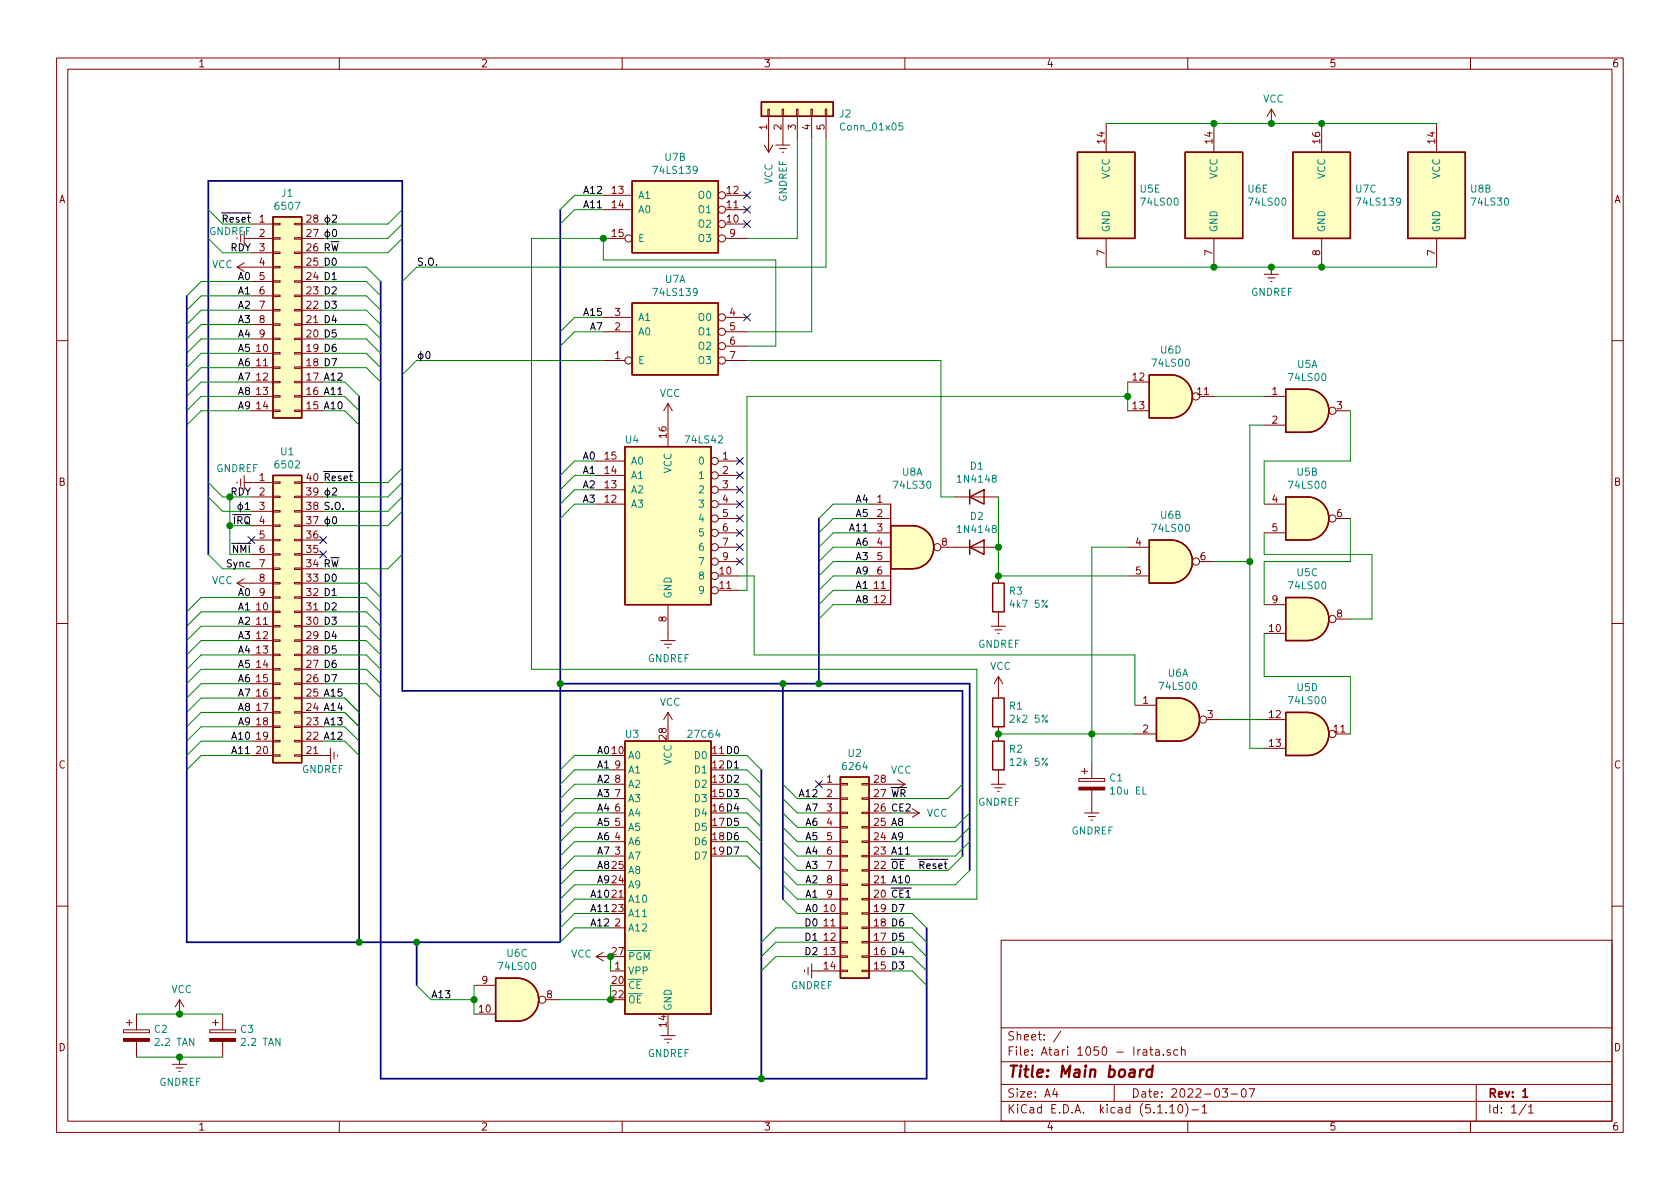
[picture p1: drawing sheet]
<svg xmlns="http://www.w3.org/2000/svg" width="297mm" height="210mm" viewBox="0 0 297 210" stroke-linecap="round" stroke-linejoin="round" font-family="sans-serif">
<g fill="none" stroke="#840000" stroke-width=".18">
<path d="M10 10.3h277v189.9h-277zM12 12.2h273v186.1h-273zM60 10.3v1.9M110 10.3v1.9M135.8 19.3h.2v1.3h-.2zM138.3 19.3h.3v1.3h-.3zM140.8 19.3h.3v1.3h-.3zM143.4 19.3h.2v1.3h-.2zM145.9 19.3h.3v1.3h-.3zM160 10.3v1.9M210 10.3v1.9M224.8 19.3l-.8 1.3"/>
<path d="M224.8 19.3v2.5M224.8 19.3l.8 1.3M260 10.3v1.9M44.4 39.6h3.9M48.3 39.5h1.2v.2h-1.2zM52.1 39.5h1.2v.2h-1.2zM53.3 39.6h3.8M106.7 37.1h5.1M106.7 34.5h5.1M128.3 39.6h3.8M128.3 37.1h3.8M128.3 34.5h3.8"/>
<path d="M135.1 25.6l.8 1.3M135.9 20.6v6.3M136.7 25.6l-.8 1.3M137.2 25.6h2.5M137.8 26.3h1.3M138.3 26.9h.3M138.4 20.6v5M141 20.6v3.8M143.5 20.6v3.8M146 20.6v3.8M195.6 21.8v5.1M214.6 21.8v5.1"/>
<path d="M233.7 21.8v5.1M254 21.8v5.1M41.9 42v.3M41.9 47.2h6.4M41.9 47.2l1.3 .8M42.5 41.5v1.3M43.2 40.9v2.5M43.2 46.5l-1.3 .7M44.4 49.8h3.9M44.4 42.2h3.9M44.4 59.9h3.9M44.4 57.4h3.9"/>
<path d="M44.4 54.9h3.9M44.4 52.3h3.9M44.4 44.7h3.9M48.3 59.8h1.2v.3h-1.2zM48.3 57.3h1.2v.2h-1.2zM48.3 52.2h1.2v.2h-1.2zM48.3 49.7h1.2v.2h-1.2zM48.3 47.1h1.2v.3h-1.2zM48.3 44.6h1.2v.2h-1.2zM48.3 54.7h1.2v.3h-1.2zM48.3 42h1.2v.3h-1.2zM52.1 59.8h1.2v.3h-1.2z"/>
<path d="M52.1 57.3h1.2v.2h-1.2zM52.1 52.2h1.2v.2h-1.2zM52.1 49.7h1.2v.2h-1.2zM52.1 47.1h1.2v.3h-1.2zM52.1 44.6h1.2v.2h-1.2zM52.1 54.7h1.2v.3h-1.2zM52.1 42h1.2v.3h-1.2zM53.3 49.8h3.8M53.3 42.2h3.8M53.3 59.9h3.8M53.3 57.4h3.8M53.3 54.9h3.8"/>
<path d="M53.3 52.3h3.8M53.3 47.2h3.8M53.3 44.7h3.8M106.7 58.7h5.1M106.7 56.1h5.1M106.7 42.2h3.8M128.3 58.7h3.8M128.3 56.1h3.8M128.3 42.2h3.8M195.6 42.2v5M214.6 42.2v5M223.5 48.5h2.6"/>
<path d="M224.2 49.1h1.2M224.7 49.8h.2M224.8 47.2v1.3M233.7 42.2v5M254 42.2v5M10 60.2h2M44.4 70.1h3.9M44.4 67.6h3.9M44.4 72.6h3.9M44.4 62.5h3.9M44.4 65h3.9M48.3 62.4h1.2v.2h-1.2z"/>
<path d="M48.3 64.9h1.2v.2h-1.2zM48.3 67.4h1.2v.3h-1.2zM48.3 70h1.2v.2h-1.2zM48.3 72.5h1.2v.3h-1.2zM52.1 62.4h1.2v.2h-1.2zM52.1 64.9h1.2v.2h-1.2zM52.1 67.4h1.2v.3h-1.2zM52.1 70h1.2v.2h-1.2zM52.1 72.5h1.2v.3h-1.2zM53.3 70.1h3.8M53.3 67.6h3.8M53.3 72.6h3.8"/>
<path d="M53.3 62.5h3.8M53.3 65h3.8M106.7 63.7h3.8M118.1 71.4v7.6M118.1 71.4l-.8 1.2M118.1 71.4l.8 1.2M128.3 63.7h3.8M128.3 61.2h3.8M199.4 67.6h3.8M199.4 72.6h3.8M212.1 70.1h2.5M223.5 70.1h3.8"/>
<path d="M223.5 75.2h3.8M236.2 72.6h2.6M285 60.2h2M41.9 85.2v.3M42.5 84.7v1.3M43.2 84.1v2.5M43.2 85.3h5.1M44.4 87.9h3.9M44.4 90.4h3.9M44.4 98h3.9M44.4 95.5h3.9M44.4 93h3.9"/>
<path d="M48.3 97.9h1.2v.3h-1.2zM48.3 95.4h1.2v.2h-1.2zM48.3 92.8h1.2v.3h-1.2zM48.3 90.3h1.2v.2h-1.2zM48.3 87.8h1.2v.2h-1.2zM48.3 85.2h1.2v.3h-1.2zM52.1 97.9h1.2v.3h-1.2zM52.1 95.4h1.2v.2h-1.2zM52.1 92.8h1.2v.3h-1.2zM52.1 90.3h1.2v.2h-1.2zM52.1 87.8h1.2v.2h-1.2zM52.1 85.2h1.2v.3h-1.2z"/>
<path d="M53.3 87.9h3.8M53.3 85.3h3.8M53.3 90.4h3.8M53.3 98h3.8M53.3 95.5h3.8M53.3 93h3.8M105.4 89.1h5.1M105.4 81.5h5.1M105.4 86.6h5.1M105.4 84.1h5.1M127 89.1h3.8M127 91.7h3.8"/>
<path d="M127 94.2h3.8M127 96.8h3.8M127 99.3h3.8M127 81.5h3.8M127 86.6h3.8M127 84.1h3.8M153.7 89.1h3.8M153.7 91.7h3.8M153.7 94.2h3.8M153.7 96.8h3.8M153.7 99.3h3.8M166.4 96.8h10.1"/>
<path d="M168.9 87.9h7.6M199.4 96.8h3.8M212.1 99.3h2.5M223.5 89.1h3.8M223.5 94.2h3.8M236.2 91.7h2.6M10 110.3h2M41.9 103.1h6.4M41.9 103.1l1.3 .8M43.2 102.4l-1.3 .7M44.4 110.7h3.9M44.4 113.3h3.9"/>
<path d="M44.4 108.2h3.9M44.4 115.8h3.9M44.4 118.4h3.9M44.4 105.7h3.9M44.4 100.6h3.9M48.3 113.2h1.2v.2h-1.2zM48.3 115.7h1.2v.2h-1.2zM48.3 118.2h1.2v.3h-1.2zM48.3 110.6h1.2v.3h-1.2zM48.3 105.5h1.2v.3h-1.2zM48.3 103h1.2v.2h-1.2zM48.3 100.5h1.2v.2h-1.2z"/>
<path d="M48.3 108.1h1.2v.2h-1.2zM52.1 113.2h1.2v.2h-1.2zM52.1 115.7h1.2v.2h-1.2zM52.1 118.2h1.2v.3h-1.2zM52.1 110.6h1.2v.3h-1.2zM52.1 105.5h1.2v.3h-1.2zM52.1 103h1.2v.2h-1.2zM52.1 100.5h1.2v.2h-1.2zM52.1 108.1h1.2v.2h-1.2zM53.3 110.7h3.8M53.3 113.3h3.8M53.3 108.2h3.8"/>
<path d="M53.3 115.8h3.8M53.3 118.4h3.8M53.3 105.7h3.8M53.3 103.1h3.8M53.3 100.6h3.8M116.8 113.3h2.6M117.5 113.9h1.2M118 114.5h.2M118.1 106.9v6.4M127 104.4h3.8M127 101.8h3.8M153.7 104.4h3.8"/>
<path d="M153.7 106.9h3.8M153.7 101.8h3.8M175.3 110.7h2.5M175.9 111.4h1.3M176.4 112h.3M176.5 101.8v1.3M176.5 108.2v2.5M176.5 119.6v3.8M176.5 119.6l-.7 1.3M176.5 119.6l.8 1.3M199.4 101.8h3.8M223.5 112h3.8"/>
<path d="M223.5 106.9h3.8M236.2 109.5h2.6M285 110.3h2M44.4 120.9h3.9M44.4 123.4h3.9M44.4 126h3.9M44.4 128.5h3.9M44.4 131.1h3.9M44.4 133.6h3.9M48.3 120.8h1.2v.2h-1.2zM48.3 123.3h1.2v.3h-1.2zM48.3 125.9h1.2v.2h-1.2z"/>
<path d="M48.3 128.4h1.2v.2h-1.2zM48.3 130.9h1.2v.3h-1.2zM48.3 133.5h1.2v.2h-1.2zM52.1 120.8h1.2v.2h-1.2zM52.1 123.3h1.2v.3h-1.2zM52.1 125.9h1.2v.2h-1.2zM52.1 128.4h1.2v.2h-1.2zM52.1 130.9h1.2v.3h-1.2zM52.1 133.5h1.2v.2h-1.2zM53.3 120.9h3.8M53.3 123.4h3.8M53.3 126h3.8"/>
<path d="M53.3 128.5h3.8M53.3 131.1h3.8M53.3 133.6h5.1M58.4 132.3v2.6M59.1 133v1.2M59.7 133.5v.2M107.9 138.7h2.6M107.9 136.1h2.6M118.1 126v2.5M118.1 126l-.8 1.2M118.1 126l.8 1.2M144.8 138.7h3.8"/>
<path d="M148.6 138.6h1.3v.2h-1.3zM152.4 138.6h1.3v.2h-1.3zM153.7 138.7h6.3M158.7 137.9l1.3 .8M160 138.7l-1.3 .7M175.3 138.7h2.5M175.9 139.3h1.3M176.4 139.9h.3M176.5 128.5v2.6M176.5 136.1v2.6M190.8 137.7h4.5v.5h-4.5zM191.3 136.4h1"/>
<path d="M191.8 135.9v1M193 134.9v2.8M193 139.7v4.1M200.7 129.8h3.8M200.7 124.7h3.8M213.4 127.2h2.5M223.5 127.2h3.8M223.5 132.3h3.8M236.2 129.8h2.6M107.9 143.8h2.6M107.9 141.2h2.6M107.9 151.4h2.6"/>
<path d="M107.9 148.8h2.6M107.9 146.3h2.6M144.8 143.8h3.8M144.8 141.2h3.8M144.8 159h3.8M144.8 156.5h3.8M144.8 153.9h3.8M144.8 151.4h3.8M144.8 148.8h3.8M144.8 146.3h3.8M148.6 158.9h1.3v.2h-1.3zM148.6 156.3h1.3v.3h-1.3z"/>
<path d="M148.6 151.3h1.3v.2h-1.3zM148.6 148.7h1.3v.3h-1.3zM148.6 146.2h1.3v.2h-1.3zM148.6 143.6h1.3v.3h-1.3zM148.6 153.8h1.3v.2h-1.3zM148.6 141.1h1.3v.2h-1.3zM152.4 158.9h1.3v.2h-1.3zM152.4 156.3h1.3v.3h-1.3zM152.4 151.3h1.3v.2h-1.3zM152.4 148.7h1.3v.3h-1.3zM152.4 146.2h1.3v.2h-1.3zM152.4 143.6h1.3v.3h-1.3z"/>
<path d="M152.4 153.8h1.3v.2h-1.3zM152.4 141.1h1.3v.2h-1.3zM153.7 143.8h3.8M153.7 141.2h3.8M153.7 159h3.8M153.7 156.5h3.8M153.7 153.9h3.8M153.7 151.4h3.8M153.7 148.8h3.8M153.7 146.3h3.8M160 143.8h2.6M161.3 143l1.3 .8"/>
<path d="M162.6 143.8l-1.3 .7M191.8 143.8h2.5M192.4 144.4h1.3M192.9 145h.3M10 160.2h2M24.1 179.3v2.8M31.7 176.8l-.7 1.2M31.7 176.8v2.5M31.7 176.8l.8 1.2M39.4 179.3v2.8M83.8 179.3h3.8M83.8 174.2h3.8"/>
<path d="M96.5 176.8h2.6M105.4 169.2h2.5M105.4 169.2l1.3 .7M106.7 168.4l-1.3 .8M107.9 171.7h2.6M107.9 164.1h2.6M142.2 171.6v.2M142.9 171.1v1.2M143.5 170.4v2.6M143.5 171.7h5.1M144.8 161.5h3.8M144.8 164.1h3.8"/>
<path d="M144.8 166.6h3.8M144.8 169.2h3.8M148.6 161.4h1.3v.3h-1.3zM148.6 164h1.3v.2h-1.3zM148.6 166.5h1.3v.2h-1.3zM148.6 169h1.3v.3h-1.3zM148.6 171.6h1.3v.2h-1.3zM152.4 161.4h1.3v.3h-1.3zM152.4 164h1.3v.2h-1.3zM152.4 166.5h1.3v.2h-1.3zM152.4 169h1.3v.3h-1.3zM152.4 171.6h1.3v.2h-1.3z"/>
<path d="M153.7 171.7h3.8M153.7 161.5h3.8M153.7 164.1h3.8M153.7 166.6h3.8M153.7 169.2h3.8M177 166.3h108v32h-108zM285 160.2h2M21.8 182.1h4.6v.5h-4.6zM22.4 180.8h1M22.9 180.3v1.1M24.1 184.1v2.8M30.5 188.2h2.5"/>
<path d="M31.1 188.8h1.3M31.6 189.5h.3M31.7 186.9v1.3M37.1 182.1h4.6v.5h-4.6zM37.6 180.8h1M38.1 180.3v1.1M39.4 184.1v2.8M60 198.3v1.9M110 198.3v1.9M116.8 183.1h2.6M117.5 183.8h1.2M118 184.4h.2"/>
<path d="M118.1 181.9v1.2M160 198.3v1.9M177 194.8h108M177 191.8h108M177 187.8h108M177 181.8h108M186.5 192.5l-.4 1h1M186.8 193v1M187.6 182.3l-1.3 2M197 191.8v3M202.1 185.7h.6l.1 .9M202.8 186h-.5l-.2 .3v.2l.2 .1 .5-.1"/>
<path d="M203.3 185.6h.5M203.5 185.1v1.3l.3 .2M204.3 185.7h.6l.1 .9M205 186h-.5l-.2 .3v.2l.2 .1 .5-.1M205.7 186.5v.1M206.8 195.8l.5-.5v1.5M206.8 196.8h.9M206.9 185.7a.37 .37 0 0 0-.6 .1l.1 .2 .5 .2 .1 .1-.2 .3-.5-.1M208.3 185.7l-.5-.1-.3 .3 .2 .6h.6M208.5 195.4l.1-.1a.8 .8 0 0 1 .5 .8 .8 .8 0 0 1-.5 .7 1 1 0 0 1-.1-1.4zM208.9 185.7h.1a.37 .37 0 0 1 .5 .1v.8M208.9 185.1v1.5"/>
<path d="M209.6 195.1a1.71 1.71 0 0 1 0 2.3M210 198.3v1.9M210.7 196.3h1.2M212.5 195.8l.5-.5v1.5M212.5 196.8h.9M216.1 192.5h.9l-.4 .6 .4 .1v.7l-.2 .1-.7-.1M217.7 193.5h1.1M219.6 192.7l.4-.2a.94 .94 0 0 1 0 1.5 .82 .82 0 0 1-.4-1.3zM220.8 192.5h1l-.6 1.5M260 198.3v1.9M261 191.8v6.5M269.8 195.2l-1.2 2"/>
<path d="M270.3 195.8l.4-.5v1.5M270.3 196.8h.8"/>
<circle cx="127.6" cy="39.6" r=".63"/>
<circle cx="127.6" cy="37.1" r=".63"/>
<circle cx="127.6" cy="34.5" r=".63"/>
<circle cx="111.1" cy="42.2" r=".63"/>
<circle cx="127.6" cy="56.1" r=".63"/>
<circle cx="127.6" cy="58.7" r=".63"/>
<circle cx="127.6" cy="42.2" r=".63"/>
<circle cx="111.1" cy="63.7" r=".63"/>
<circle cx="127.6" cy="63.7" r=".63"/>
<circle cx="127.6" cy="61.2" r=".63"/>
<circle cx="211.5" cy="70.1" r=".63"/>
<circle cx="235.6" cy="72.6" r=".63"/>
<circle cx="126.4" cy="84.1" r=".63"/>
<circle cx="126.4" cy="86.6" r=".63"/>
<circle cx="126.4" cy="81.5" r=".63"/>
<circle cx="126.4" cy="96.8" r=".63"/>
<circle cx="126.4" cy="94.2" r=".63"/>
<circle cx="126.4" cy="89.1" r=".63"/>
<circle cx="126.4" cy="91.7" r=".63"/>
<circle cx="126.4" cy="99.3" r=".63"/>
<circle cx="165.7" cy="96.8" r=".63"/>
<circle cx="211.5" cy="99.3" r=".63"/>
<circle cx="235.6" cy="91.7" r=".63"/>
<circle cx="126.4" cy="104.4" r=".63"/>
<circle cx="126.4" cy="101.8" r=".63"/>
<circle cx="235.6" cy="109.5" r=".63"/>
<circle cx="212.7" cy="127.2" r=".63"/>
<circle cx="235.6" cy="129.8" r=".63"/>
<circle cx="95.9" cy="176.8" r=".63"/>
</g>
<path d="M269.2 193l.5-.5v1.5M269.2 194h.9" fill="none" stroke="#840000" stroke-width=".3"/>
<path d="M201.7 189.1l-.2 1.3M202.2 189.1a.55 .55 0 0 0-.6 .4M203.7 189.2a.68 .68 0 0 0-1 .3v.8l.3 .1 .6-.1M203.8 188.4l-.2 2" fill="none" stroke="#840000" stroke-width=".41"/>
<g fill="#ffffc2" stroke="#ffffc2" stroke-width=".18">
<path d="M134.6 18h12.7v2.6h-12.7z"/>
<path d="M161.3 93a3.8 3.8 0 0 1 3.8 3.8 3.8 3.8 0 0 1-3.8 3.8z"/>
<path d="M157.5 93h3.8v7.6h-3.8z"/>
<path d="M190.5 26.9h10.2v15.3h-10.2z"/>
<path d="M209.5 26.9h10.2v15.3h-10.2z"/>
<path d="M248.9 26.9h10.2v15.3h-10.2z"/>
<path d="M228.6 26.9h10.2v15.3h-10.2z"/>
<path d="M111.8 53.6h15.2v12.7h-15.2z"/>
<path d="M111.8 32h15.2v12.7h-15.2z"/>
<path d="M110.5 79h15.2v27.9h-15.2z"/>
<path d="M231.1 87.9a3.8 3.8 0 0 1 3.8 3.8 3.8 3.8 0 0 1-3.8 3.8z"/>
<path d="M227.3 87.9h3.8v7.6h-3.8z"/>
<path d="M231.1 105.7a3.8 3.8 0 0 1 3.8 3.8 3.8 3.8 0 0 1-3.8 3.8z"/>
<path d="M227.3 105.7h3.8v7.6h-3.8z"/>
<path d="M231.1 126a3.8 3.8 0 0 1 3.8 3.8 3.8 3.8 0 0 1-3.8 3.8z"/>
<path d="M227.3 126h3.8v7.6h-3.8z"/>
<path d="M208.3 123.4a3.8 3.8 0 0 1 3.8 3.8 3.8 3.8 0 0 1-3.8 3.9z"/>
<path d="M204.5 123.4h3.8v7.7h-3.8z"/>
<path d="M91.4 173a3.8 3.8 0 0 1 3.8 3.8 3.8 3.8 0 0 1-3.8 3.8z"/>
<path d="M87.6 173h3.8v7.6h-3.8z"/>
<path d="M207 66.3a3.8 3.8 0 0 1 3.8 3.8 3.8 3.8 0 0 1-3.8 3.8z"/>
<path d="M203.2 66.3h3.8v7.6h-3.8z"/>
<path d="M231.1 68.8a3.8 3.8 0 0 1 3.8 3.8 3.8 3.8 0 0 1-3.8 3.8z"/>
<path d="M227.3 68.8h3.8v7.6h-3.8z"/>
<path d="M48.3 38.3h5v35.6h-5z"/>
<path d="M48.3 84.1h5v50.8h-5z"/>
<path d="M148.6 137.4h5.1v35.6h-5.1z"/>
<path d="M207 95.5a3.8 3.8 0 0 1 3.8 3.8 3.8 3.8 0 0 1-3.8 3.8z"/>
<path d="M203.2 95.5h3.8v7.6h-3.8z"/>
<path d="M110.5 131.1h15.2v48.2h-15.2z"/>
</g>
<g fill="none" stroke="#840000" stroke-width=".25">
<path d="M134.6 18h12.7v2.6h-12.7zM48.3 38.3h5v35.6h-5zM111.8 32h15.2v12.7h-15.2zM190.5 26.9h10.2v15.3h-10.2zM209.5 26.9h10.2v15.3h-10.2zM228.6 26.9h10.2v15.3h-10.2zM248.9 26.9h10.2v15.3h-10.2zM111.8 53.6h15.2v12.7h-15.2zM110.5 79h15.2v27.9h-15.2zM203.2 66.3h3.8a3.8 3.8 0 0 1 3.8 3.8 3.8 3.8 0 0 1-3.8 3.8h-3.8zM227.3 68.8h3.8a3.8 3.8 0 0 1 3.8 3.8 3.8 3.8 0 0 1-3.8 3.8h-3.8zM48.3 84.1h5v50.8h-5z"/>
<path d="M157.5 93h3.8a3.8 3.8 0 0 1 3.8 3.8 3.8 3.8 0 0 1-3.8 3.8h-3.8zM157.5 89.1v17.8M171.4 96.8l2.6-1.3v2.5zM171.4 87.9l2.6-1.3v2.5zM171.4 86.6v2.5M171.4 95.5v2.5M203.2 95.5h3.8a3.8 3.8 0 0 1 3.8 3.8 3.8 3.8 0 0 1-3.8 3.8h-3.8zM227.3 87.9h3.8a3.8 3.8 0 0 1 3.8 3.8 3.8 3.8 0 0 1-3.8 3.8h-3.8zM175.5 103.1h2v5.1h-2zM227.3 105.7h3.8a3.8 3.8 0 0 1 3.8 3.8 3.8 3.8 0 0 1-3.8 3.8h-3.8zM110.5 131.1h15.2v48.2h-15.2zM148.6 137.4h5.1v35.6h-5.1z"/>
<path d="M175.5 123.4h2v5.1h-2zM175.5 131.1h2v5h-2zM204.5 123.4h3.8a3.8 3.8 0 0 1 3.8 3.8 3.8 3.8 0 0 1-3.8 3.9h-3.8zM227.3 126h3.8a3.8 3.8 0 0 1 3.8 3.8 3.8 3.8 0 0 1-3.8 3.8h-3.8zM87.6 173h3.8a3.8 3.8 0 0 1 3.8 3.8 3.8 3.8 0 0 1-3.8 3.8h-3.8z"/>
</g>
<path d="M159.6 21.7h-.6l-.1 .6 .2-.1 .4 .1 .1 .6-.2 .1-.5-.1" fill="none" stroke="#008484" stroke-width=".18"/>
<g fill="#840000" stroke="#840000" stroke-width=".18">
<path d="M190.8 139.2h4.5v.5h-4.5z"/>
<path d="M21.8 183.6h4.6v.5h-4.6z"/>
<path d="M37.1 183.6h4.6v.5h-4.6z"/>
</g>
<path d="M99.1 37.1v129.5h-66.1v-114.3M67.3 49.8v140.9h96.5v-26.6M63.5 70.1v96.5M36.8 98v-66h34.3v90.2h99.1v29.2M144.8 91.7v29.2M99.1 120.9h72.3v33M134.6 136.1v54.6M138.4 120.9v38.1M73.7 166.6v7.6" fill="none" stroke="#000084" stroke-width=".3"/>
<g fill="none" stroke="#008400" stroke-width=".18">
<path d="M36.8 37.1l2.6 2.5h5M71.1 39.6l-2.5 2.6h-11.5M71.1 37.1l-2.5 2.5h-11.5M106.7 34.5h-5.1l-2.5 2.6M106.7 37.1h-5.1l-2.5 2.5M141 24.4v17.8h-8.9M143.5 24.4v34.3h-11.4M146 24.4v22.8h-72.3l-2.6 2.6M195.6 21.8h58.4M36.8 42.2l2.6 2.5h5M44.4 49.8h-8.8l-2.6 2.5M44.4 59.9h-8.8l-2.6 2.6"/>
<path d="M44.4 52.3h-8.8l-2.6 2.6M44.4 57.4h-8.8l-2.6 2.5M44.4 54.9h-8.8l-2.6 2.5M57.1 49.8h7.7l2.5 2.5M57.1 59.9h7.7l2.5 2.6M57.1 52.3h7.7l2.5 2.6M57.1 57.4h7.7l2.5 2.5M57.1 54.9h7.7l2.5 2.5M57.1 47.2h7.7l2.5 2.6M71.1 42.2l-2.5 2.5h-11.5M106.7 56.1h-5.1l-2.5 2.6M106.7 58.7h-5.1l-2.5 2.5"/>
<path d="M195.6 47.2h58.4M44.4 72.6h-8.8l-2.6 2.6M44.4 70.1h-8.8l-2.6 2.5M44.4 67.6h-8.8l-2.6 2.5M44.4 65h-8.8l-2.6 2.6M44.4 62.5h-8.8l-2.6 2.5M57.1 72.6h3.9l2.5 2.6M57.1 70.1h3.9l2.5 2.5M57.1 67.6h3.9l2.5 2.5M57.1 65h7.7l2.5 2.6M57.1 62.5h7.7l2.5 2.5M106.7 63.7h-33l-2.6 2.6"/>
<path d="M132.1 61.2h5.1v-15.2h-30.5v-3.8h-12.7v76.2h78.7v40.6h-15.2M132.1 63.7h34.3v24.2h2.5M199.4 70.1h-67.3v34.3h-1.3M199.4 67.6v5M214.6 70.1h8.9M223.5 75.2h-2.5v57.1h2.5M238.8 72.6v8.9h-15.3v7.6M36.8 85.3l2.6 2.6h5M36.8 87.9l2.6 2.5h5M36.8 98l2.6 2.6h5M40.6 93h3.8M40.6 87.9v10.1h3.8"/>
<path d="M71.1 85.3l-2.5 2.6h-11.5M71.1 87.9l-2.5 2.5h-11.5M71.1 90.4l-2.5 2.6h-11.5M71.1 98l-2.5 2.6h-11.5M71.1 82.8l-2.5 2.5h-11.5M105.4 81.5h-3.8l-2.5 2.6M105.4 84.1h-3.8l-2.5 2.5M105.4 86.6h-3.8l-2.5 2.5M105.4 89.1h-3.8l-2.5 2.6M153.7 91.7h-6.4l-2.5 2.5M153.7 94.2h-6.4l-2.5 2.6M153.7 96.8h-6.4l-2.5 2.5"/>
<path d="M153.7 99.3h-6.4l-2.5 2.5M153.7 89.1h-6.4l-2.5 2.6M176.5 87.9v13.9h22.9M199.4 96.8h-6.4v38.1M214.6 99.3h6.4M223.5 94.2v3.8h19.1v11.5h-3.8M238.8 91.7v7.6h-15.3v7.6M44.4 118.4h-8.8l-2.6 2.5M44.4 115.8h-8.8l-2.6 2.6M44.4 113.3h-8.8l-2.6 2.5M44.4 110.7h-8.8l-2.6 2.6M44.4 108.2h-8.8l-2.6 2.5"/>
<path d="M44.4 105.7h-8.8l-2.6 2.5M57.1 118.4h7.7l2.5 2.5M57.1 115.8h7.7l2.5 2.6M57.1 113.3h7.7l2.5 2.5M57.1 110.7h7.7l2.5 2.6M57.1 108.2h7.7l2.5 2.5M57.1 105.7h7.7l2.5 2.5M57.1 103.1h7.7l2.5 2.6M130.8 101.8h2.5v14h67.4v8.9M153.7 101.8h-6.4l-2.5 2.6M153.7 104.4h-6.4l-2.5 2.5M153.7 106.9h-6.4l-2.5 2.6"/>
<path d="M223.5 112v7.6h15.3v10.2M44.4 123.4h-8.8l-2.6 2.6M44.4 120.9h-8.8l-2.6 2.5M44.4 133.6h-8.8l-2.6 2.5M44.4 128.5h-8.8l-2.6 2.6M44.4 126h-8.8l-2.6 2.5M44.4 131.1h-8.8l-2.6 2.5M57.1 123.4h3.9l2.5 2.6M57.1 120.9h7.7l2.5 2.5M57.1 128.5h3.9l2.5 2.6M57.1 126h3.9l2.5 2.5M57.1 131.1h3.9l2.5 2.5"/>
<path d="M107.9 138.7h-6.3l-2.5 2.5M107.9 136.1h-6.3l-2.5 2.6M107.9 133.6h-6.3l-2.5 2.5M128.3 138.7h3.8l2.5 2.5M128.3 136.1h3.8l2.5 2.6M128.3 133.6h3.8l2.5 2.5M138.4 138.7l2.6 2.5h3.8M170.2 138.7l-2.6 2.5h-10.1M176.5 129.8h24.2M215.9 127.2h7.6M107.9 146.3h-6.3l-2.5 2.5M107.9 148.8h-6.3l-2.5 2.6"/>
<path d="M107.9 151.4h-6.3l-2.5 2.5M107.9 156.5h-6.3l-2.5 2.5M107.9 153.9h-6.3l-2.5 2.6M107.9 143.8h-6.3l-2.5 2.5M107.9 141.2h-6.3l-2.5 2.6M107.9 159h-6.3l-2.5 2.5M128.3 146.3h3.8l2.5 2.5M128.3 148.8h3.8l2.5 2.6M128.3 151.4h3.8l2.5 2.5M128.3 143.8h3.8l2.5 2.5M128.3 141.2h3.8l2.5 2.6M138.4 143.8l2.6 2.5h3.8"/>
<path d="M138.4 146.3l2.6 2.5h3.8M138.4 148.8l2.6 2.6h3.8M138.4 153.9l2.6 2.6h3.8M138.4 151.4l2.6 2.5h3.8M138.4 159l2.6 2.5h3.8M138.4 141.2l2.6 2.6h3.8M138.4 156.5l2.6 2.5h3.8M170.2 151.4l-2.6 2.5h-10.1M171.4 143.8l-2.5 2.5h-11.4M171.4 146.3l-2.5 2.5h-11.4M171.4 148.8l-2.5 2.6h-11.4M171.4 153.9l-2.5 2.6h-11.4"/>
<path d="M24.1 179.3h15.3M73.7 174.2l2.5 2.6h7.6M83.8 174.2v5.1M107.9 164.1h-6.3l-2.5 2.5M107.9 161.5h-6.3l-2.5 2.6M107.9 174.2v2.6h-8.8M107.9 169.2v2.5M144.8 164.1h-7.6l-2.6 2.5M144.8 166.6h-7.6l-2.6 2.6M144.8 169.2h-7.6l-2.6 2.5M157.5 164.1h3.8l2.5 2.5M157.5 166.6h3.8l2.5 2.6"/>
<path d="M157.5 169.2h3.8l2.5 2.5M157.5 171.7h3.8l2.5 2.5M157.5 161.5h3.8l2.5 2.6M24.1 186.9h15.3"/>
</g>
<g fill="none" stroke="#000" stroke-width=".18">
<path d="M58.8 38.1l.5-.1 .2 .1v.3v.2l-.8 .7h.8M58.9 40.7l.2-.1a.67 .67 0 0 1 .4 .6 .67 .67 0 0 1-.4 .6l-.3-.5zM75.4 62.3l.2-.2a.67 .67 0 0 1 .4 .7 .67 .67 0 0 1-.4 .6l-.3-.5zM42.5 88.8v1.7M58.8 86.4l.5-.1 .2 .1v.2v.2l-.8 .7h.8M58.9 91.5l.2-.1a.67 .67 0 0 1 .4 .6 .67 .67 0 0 1-.4 .6l-.3-.5zM61.7 83.4h.7"/>
<circle cx="42.5" cy="89.7" r=".44"/>
</g>
<g fill="#008400" stroke="#008400" stroke-width=".25">
<circle cx="214.6" cy="21.8" r=".51"/>
<circle cx="224.8" cy="21.8" r=".51"/>
<circle cx="224.8" cy="47.2" r=".51"/>
<circle cx="108" cy="169.2" r=".51"/>
<circle cx="40.6" cy="87.9" r=".51"/>
<circle cx="233.7" cy="21.8" r=".51"/>
<circle cx="108" cy="176.8" r=".51"/>
<circle cx="40.6" cy="93" r=".51"/>
<circle cx="106.7" cy="42.2" r=".51"/>
<circle cx="99.1" cy="120.9" r=".51"/>
<circle cx="221" cy="99.3" r=".51"/>
<circle cx="233.7" cy="47.2" r=".51"/>
<circle cx="176.5" cy="96.8" r=".51"/>
<circle cx="138.4" cy="120.9" r=".51"/>
<circle cx="144.8" cy="120.9" r=".51"/>
<circle cx="73.7" cy="166.6" r=".51"/>
<circle cx="31.8" cy="179.3" r=".51"/>
<circle cx="83.8" cy="176.8" r=".51"/>
<circle cx="134.6" cy="190.7" r=".51"/>
<circle cx="176.5" cy="101.8" r=".51"/>
<circle cx="214.6" cy="47.2" r=".51"/>
<circle cx="63.5" cy="166.6" r=".51"/>
<circle cx="193" cy="129.8" r=".51"/>
<circle cx="199.4" cy="70.1" r=".51"/>
<circle cx="31.8" cy="186.9" r=".51"/>
<circle cx="176.5" cy="129.8" r=".51"/>
</g>
<g fill="none" stroke="#000084" stroke-width=".18">
<path d="M131.5 36.5l1.2 1.2M131.5 33.9l1.2 1.2M131.5 39l1.2 1.2M132.7 36.5l-1.2 1.2M132.7 33.9l-1.2 1.2M132.7 39l-1.2 1.2M131.5 55.5l1.2 1.2M132.7 55.5l-1.2 1.2M43.8 94.9l1.3 1.2M45.1 94.9l-1.3 1.2M56.5 94.9l1.3 1.2M56.5 97.4l1.3 1.2"/>
<path d="M57.8 94.9l-1.3 1.2M57.8 97.4l-1.3 1.2M130.2 96.2l1.2 1.2M130.2 83.5l1.2 1.2M130.2 98.7l1.2 1.2M130.2 93.6l1.2 1.2M130.2 91.1l1.2 1.2M130.2 88.5l1.2 1.3M130.2 86l1.2 1.2M130.2 80.9l1.2 1.2M131.4 96.2l-1.2 1.2M131.4 83.5l-1.2 1.2"/>
<path d="M131.4 98.7l-1.2 1.2M131.4 93.6l-1.2 1.2M131.4 91.1l-1.2 1.2M131.4 88.5l-1.2 1.3M131.4 86l-1.2 1.2M131.4 80.9l-1.2 1.2M144.2 138.1l1.2 1.2M145.4 138.1l-1.2 1.2"/>
</g>
<text font-size="2.8" fill="#840000" x="178" y="190.5">Title: Main board</text>
<g font-size="2.1" fill="#840000">
<text x="178" y="184">Sheet: /</text>
<text x="178" y="186.7">File: Atari 1050 - Irata.sch</text>
<text x="178" y="196.9">KiCad E.D.A. kicad (5.1.10)-1</text>
<text x="178" y="194.1">Size: A4</text>
<text x="200" y="194.1">Date: 2022-03-07</text>
<text x="263" y="194.1">Rev: 1</text>
<text x="263" y="196.9">Id: 1/1</text>
</g>
<g font-size="1.8" fill="#840000">
<text x="35" y="11.9">1</text>
<text x="85" y="11.9">2</text>
<text x="135" y="11.9">3</text>
<text x="185" y="11.9">4</text>
<text x="235" y="11.9">5</text>
<text x="285" y="11.9">6</text>
<text x="135.6" y="23" transform="rotate(-90 135.6 23)">1</text>
<text x="138.2" y="23" transform="rotate(-90 138.2 23)">2</text>
<text x="140.7" y="23" transform="rotate(-90 140.7 23)">3</text>
<text x="143.3" y="23" transform="rotate(-90 143.3 23)">4</text>
<text x="145.8" y="23" transform="rotate(-90 145.8 23)">5</text>
<text x="195.3" y="25.3" transform="rotate(-90 195.3 25.3)">14</text>
<text x="214.4" y="25.3" transform="rotate(-90 214.4 25.3)">14</text>
<text x="233.4" y="25.3" transform="rotate(-90 233.4 25.3)">16</text>
<text x="253.7" y="25.3" transform="rotate(-90 253.7 25.3)">14</text>
<text x="10.4" y="35.9">A</text>
<text x="108.3" y="34.3">13</text>
<text x="128.6" y="34.3">12</text>
<text x="285.4" y="35.9">A</text>
<text x="45.9" y="39.4">1</text>
<text x="45.9" y="41.9">2</text>
<text x="54.3" y="41.9">27</text>
<text x="54.3" y="39.4">28</text>
<text x="108.3" y="36.8">14</text>
<text x="108.3" y="41.9">15</text>
<text x="128.6" y="39.4">10</text>
<text x="128.6" y="36.8">11</text>
<text x="129.1" y="41.9">9</text>
<text x="45.9" y="44.4">3</text>
<text x="45.9" y="47">4</text>
<text x="195.3" y="45.2" transform="rotate(-90 195.3 45.2)">7</text>
<text x="214.4" y="45.2" transform="rotate(-90 214.4 45.2)">7</text>
<text x="233.4" y="45.2" transform="rotate(-90 233.4 45.2)">8</text>
<text x="253.7" y="45.2" transform="rotate(-90 253.7 45.2)">7</text>
<text x="45.9" y="49.5">5</text>
<text x="45.9" y="52.1">6</text>
<text x="45.9" y="54.6">7</text>
<text x="45.9" y="57.1">8</text>
<text x="45.9" y="59.7">9</text>
<text x="108.7" y="58.4">2</text>
<text x="108.7" y="55.9">3</text>
<text x="129.1" y="55.9">4</text>
<text x="129.1" y="58.4">5</text>
<text x="45.4" y="62.2">10</text>
<text x="45.4" y="64.8">11</text>
<text x="108.7" y="63.5">1</text>
<text x="129.1" y="61">6</text>
<text x="129.1" y="63.5">7</text>
<text x="45.4" y="67.3">12</text>
<text x="45.4" y="69.8">13</text>
<text x="200.3" y="67.3">12</text>
<text x="211.8" y="69.8">11</text>
<text x="224.9" y="69.8">1</text>
<text x="45.4" y="72.4">14</text>
<text x="117.9" y="77.4" transform="rotate(-90 117.9 77.4)">16</text>
<text x="200.3" y="72.4">13</text>
<text x="224.9" y="74.9">2</text>
<text x="236.4" y="72.4">3</text>
<text x="107" y="83.8">14</text>
<text x="107" y="81.3">15</text>
<text x="127.8" y="81.3">1</text>
<text x="127.8" y="83.8">2</text>
<text x="10.4" y="85.9">B</text>
<text x="45.9" y="85.1">1</text>
<text x="45.9" y="87.6">2</text>
<text x="54.3" y="87.6">39</text>
<text x="107" y="88.9">12</text>
<text x="107" y="86.4">13</text>
<text x="127.8" y="86.4">3</text>
<text x="127.8" y="88.9">4</text>
<text x="155.1" y="88.9">1</text>
<text x="224.9" y="88.9">4</text>
<text x="285.4" y="85.9">B</text>
<text x="45.9" y="90.2">3</text>
<text x="45.9" y="92.7">4</text>
<text x="45.9" y="95.2">5</text>
<text x="54.3" y="95.2">36</text>
<text x="54.3" y="92.7">37</text>
<text x="127.8" y="91.4">5</text>
<text x="127.8" y="94">6</text>
<text x="155.1" y="91.4">2</text>
<text x="155.1" y="94">3</text>
<text x="224.9" y="94">5</text>
<text x="236.4" y="91.4">6</text>
<text x="45.9" y="97.8">6</text>
<text x="45.9" y="100.3">7</text>
<text x="54.3" y="97.8">35</text>
<text x="127.3" y="101.6">10</text>
<text x="127.8" y="96.5">7</text>
<text x="127.8" y="99.1">9</text>
<text x="155.1" y="96.5">4</text>
<text x="155.1" y="99.1">5</text>
<text x="155.1" y="101.6">6</text>
<text x="166.5" y="96.5">8</text>
<text x="200.8" y="96.5">4</text>
<text x="200.8" y="101.6">5</text>
<text x="212.2" y="99.1">6</text>
<text x="45.4" y="107.9">10</text>
<text x="45.9" y="102.9">8</text>
<text x="45.9" y="105.4">9</text>
<text x="127.3" y="104.1">11</text>
<text x="154.6" y="104.1">11</text>
<text x="154.6" y="106.7">12</text>
<text x="224.9" y="106.7">9</text>
<text x="45.4" y="110.5">11</text>
<text x="45.4" y="113">12</text>
<text x="117.9" y="110" transform="rotate(-90 117.9 110)">8</text>
<text x="224.5" y="111.8">10</text>
<text x="236.4" y="109.2">8</text>
<text x="45.4" y="115.6">13</text>
<text x="45.4" y="118.1">14</text>
<text x="45.4" y="120.6">15</text>
<text x="45.4" y="123.2">16</text>
<text x="45.4" y="125.7">17</text>
<text x="202.1" y="124.5">1</text>
<text x="45.4" y="128.3">18</text>
<text x="45.4" y="130.8">19</text>
<text x="117.9" y="130.8" transform="rotate(-90 117.9 130.8)">28</text>
<text x="202.1" y="129.5">2</text>
<text x="213.5" y="127">3</text>
<text x="224.5" y="127">12</text>
<text x="235.9" y="129.5">11</text>
<text x="10.4" y="135.9">C</text>
<text x="45.4" y="133.3">20</text>
<text x="54.3" y="133.3">21</text>
<text x="108.3" y="133.3">10</text>
<text x="108.7" y="135.9">9</text>
<text x="224.5" y="132.1">13</text>
<text x="285.4" y="135.9">C</text>
<text x="108.7" y="143.5">6</text>
<text x="108.7" y="141">7</text>
<text x="108.7" y="138.4">8</text>
<text x="146.2" y="138.4">1</text>
<text x="146.2" y="141">2</text>
<text x="146.2" y="143.5">3</text>
<text x="154.6" y="138.4">28</text>
<text x="108.7" y="148.6">4</text>
<text x="108.7" y="146">5</text>
<text x="146.2" y="146">4</text>
<text x="146.2" y="148.6">5</text>
<text x="108.3" y="153.7">25</text>
<text x="108.7" y="151.1">3</text>
<text x="146.2" y="151.1">6</text>
<text x="146.2" y="153.7">7</text>
<text x="108.3" y="158.7">21</text>
<text x="108.3" y="161.3">23</text>
<text x="108.3" y="156.2">24</text>
<text x="145.7" y="161.3">10</text>
<text x="146.2" y="156.2">8</text>
<text x="146.2" y="158.7">9</text>
<text x="108.7" y="163.8">2</text>
<text x="145.7" y="163.8">11</text>
<text x="145.7" y="166.4">12</text>
<text x="85.2" y="174">9</text>
<text x="108.3" y="174">20</text>
<text x="108.3" y="168.9">27</text>
<text x="108.7" y="171.4">1</text>
<text x="145.7" y="168.9">13</text>
<text x="145.7" y="171.4">14</text>
<text x="84.8" y="179.1">10</text>
<text x="96.7" y="176.5">8</text>
<text x="108.3" y="176.5">22</text>
<text x="10.4" y="185.9">D</text>
<text x="117.9" y="181.6" transform="rotate(-90 117.9 181.6)">14</text>
<text x="285.4" y="185.9">D</text>
<text x="35" y="199.9">1</text>
<text x="85" y="199.9">2</text>
<text x="135" y="199.9">3</text>
<text x="185" y="199.9">4</text>
<text x="235" y="199.9">5</text>
<text x="285" y="199.9">6</text>
</g>
<g font-size="1.8" fill="#008484">
<text x="148.5" y="20.8">J2</text>
<text x="148.9" y="23.1">Conn_01x05</text>
<text x="223.3" y="18.1">VCC</text>
<text x="117.6" y="28.4">U7B</text>
<text x="49.8" y="34.8">J1</text>
<text x="112.8" y="35.2">A1</text>
<text x="115.8" y="30.8">74LS139</text>
<text x="123.6" y="35.2">O0</text>
<text x="136.6" y="32.6" transform="rotate(-90 136.6 32.6)">VCC</text>
<text x="139.1" y="35.7" transform="rotate(-90 139.1 35.7)">GNDREF</text>
<text x="196.2" y="31.7" transform="rotate(-90 196.2 31.7)">VCC</text>
<text x="201.6" y="34.1">U5E</text>
<text x="215.3" y="31.7" transform="rotate(-90 215.3 31.7)">VCC</text>
<text x="220.7" y="34.1">U6E</text>
<text x="234.3" y="31.7" transform="rotate(-90 234.3 31.7)">VCC</text>
<text x="239.8" y="34.1">U7C</text>
<text x="254.6" y="31.7" transform="rotate(-90 254.6 31.7)">VCC</text>
<text x="260.1" y="34.1">U8B</text>
<text x="37" y="41.6">GNDREF</text>
<text x="48.8" y="37.1">6507</text>
<text x="112.8" y="37.7">A0</text>
<text x="123.6" y="40.3">O2</text>
<text x="123.6" y="37.7">O1</text>
<text x="196.2" y="41.1" transform="rotate(-90 196.2 41.1)">GND</text>
<text x="201.9" y="36.4">74LS00</text>
<text x="215.3" y="41.1" transform="rotate(-90 215.3 41.1)">GND</text>
<text x="221" y="36.4">74LS00</text>
<text x="234.3" y="41.1" transform="rotate(-90 234.3 41.1)">GND</text>
<text x="240.2" y="36.4">74LS139</text>
<text x="254.6" y="41.1" transform="rotate(-90 254.6 41.1)">GND</text>
<text x="260.3" y="36.4">74LS30</text>
<text x="37.5" y="47.4">VCC</text>
<text x="112.8" y="42.8">E</text>
<text x="123.6" y="42.8">O3</text>
<text x="115.8" y="52.3">74LS139</text>
<text x="117.6" y="50">U7A</text>
<text x="221.2" y="52.3">GNDREF</text>
<text x="112.8" y="59.3">A0</text>
<text x="112.8" y="56.8">A1</text>
<text x="123.6" y="56.8">O0</text>
<text x="123.6" y="59.3">O1</text>
<text x="112.8" y="64.4">E</text>
<text x="123.6" y="61.8">O2</text>
<text x="123.6" y="64.4">O3</text>
<text x="203.9" y="64.8">74LS00</text>
<text x="205.3" y="62.5">U6D</text>
<text x="229.4" y="65.1">U5A</text>
<text x="116.6" y="70.2">VCC</text>
<text x="228" y="67.4">74LS00</text>
<text x="38.2" y="83.5">GNDREF</text>
<text x="48.8" y="82.8">6502</text>
<text x="49.7" y="80.5">U1</text>
<text x="110.6" y="78.4">U4</text>
<text x="111.5" y="82.2">A0</text>
<text x="118.7" y="83.7" transform="rotate(-90 118.7 83.7)">VCC</text>
<text x="121.4" y="78.4">74LS42</text>
<text x="123.7" y="82.2">0</text>
<text x="171.6" y="83.1">D1</text>
<text x="111.5" y="89.8">A3</text>
<text x="111.5" y="87.2">A2</text>
<text x="111.5" y="84.7">A1</text>
<text x="123.7" y="84.7">1</text>
<text x="123.7" y="87.2">2</text>
<text x="123.7" y="89.8">3</text>
<text x="158.2" y="86.4">74LS30</text>
<text x="159.5" y="84.1">U8A</text>
<text x="169.6" y="85.4">1N4148</text>
<text x="228" y="86.4">74LS00</text>
<text x="229.4" y="84.1">U5B</text>
<text x="123.7" y="92.3">4</text>
<text x="123.7" y="94.9">5</text>
<text x="169.6" y="94.3">1N4148</text>
<text x="171.6" y="91.9">D2</text>
<text x="203.9" y="94.1">74LS00</text>
<text x="205.3" y="91.7">U6B</text>
<text x="123.7" y="97.4">6</text>
<text x="123.7" y="99.9">7</text>
<text x="229.4" y="101.9">U5C</text>
<text x="37.5" y="103.3">VCC</text>
<text x="118.7" y="105.9" transform="rotate(-90 118.7 105.9)">GND</text>
<text x="123.7" y="102.5">8</text>
<text x="123.7" y="105">9</text>
<text x="178.5" y="105.2">R3</text>
<text x="178.9" y="107.5">4k7 5%</text>
<text x="228" y="104.2">74LS00</text>
<text x="114.5" y="117.1">GNDREF</text>
<text x="172.9" y="114.5">GNDREF</text>
<text x="175.1" y="118.5">VCC</text>
<text x="206.5" y="119.7">U6A</text>
<text x="116.6" y="124.8">VCC</text>
<text x="178.5" y="125.5">R1</text>
<text x="205.2" y="122">74LS00</text>
<text x="228" y="124.5">74LS00</text>
<text x="229.4" y="122.2">U5D</text>
<text x="110.6" y="130.5">U3</text>
<text x="121.9" y="130.5">27C64</text>
<text x="178.9" y="127.8">2k2 5%</text>
<text x="53.4" y="136.7">GNDREF</text>
<text x="111" y="136.8">A1</text>
<text x="111" y="134.2">A0</text>
<text x="118.7" y="135.3" transform="rotate(-90 118.7 135.3)">VCC</text>
<text x="123" y="134.2">D0</text>
<text x="123" y="136.8">D1</text>
<text x="149.2" y="136.2">6264</text>
<text x="150" y="133.9">U2</text>
<text x="157.5" y="136.8">VCC</text>
<text x="178.5" y="133.1">R2</text>
<text x="178.9" y="135.4">12k 5%</text>
<text x="111" y="141.9">A3</text>
<text x="111" y="139.3">A2</text>
<text x="123" y="139.3">D2</text>
<text x="123" y="141.9">D3</text>
<text x="172.9" y="142.5">GNDREF</text>
<text x="196.2" y="138.2">C1</text>
<text x="196.6" y="140.5">10u EL</text>
<text x="111" y="149.5">A6</text>
<text x="111" y="146.9">A5</text>
<text x="111" y="144.4">A4</text>
<text x="123" y="144.4">D4</text>
<text x="123" y="146.9">D5</text>
<text x="123" y="149.5">D6</text>
<text x="163.9" y="144.4">VCC</text>
<text x="189.4" y="147.6">GNDREF</text>
<text x="111" y="152">A7</text>
<text x="111" y="154.6">A8</text>
<text x="123" y="152">D7</text>
<text x="111" y="159.6">A10</text>
<text x="111" y="157.1">A9</text>
<text x="111" y="164.7">A12</text>
<text x="111" y="162.2">A11</text>
<text x="88.3" y="171.5">74LS00</text>
<text x="89.7" y="169.2">U6C</text>
<text x="101" y="169.3">VCC</text>
<text x="111" y="172.3">VPP</text>
<text x="111" y="169.8">PGM</text>
<text x="30.3" y="175.6">VCC</text>
<text x="111" y="174.9">CE</text>
<text x="111" y="177.4">OE</text>
<text x="118.7" y="178.8" transform="rotate(-90 118.7 178.8)">GND</text>
<text x="139.8" y="174.9">GNDREF</text>
<text x="27.3" y="182.6">C2</text>
<text x="27.6" y="185">2.2 TAN</text>
<text x="42.6" y="182.6">C3</text>
<text x="42.8" y="185">2.2 TAN</text>
<text x="114.5" y="186.9">GNDREF</text>
<text x="28.1" y="192">GNDREF</text>
</g>
<g font-size="1.8">
<text x="103.4" y="34.3">A12</text>
<text x="39.6" y="39.4">Reset</text>
<text x="57.1" y="39.4">2</text>
<text x="57.1" y="41.9">0</text>
<text x="103.4" y="36.8">A11</text>
<text x="40.7" y="44.4">RDY</text>
<text x="54.3" y="47">25 D0</text>
<text x="54.3" y="44.4">26 RW</text>
<text x="73.7" y="47">S.O.</text>
<text x="42.2" y="49.5">A0</text>
<text x="42.2" y="52.1">A1</text>
<text x="54.3" y="52.1">23 D2</text>
<text x="54.3" y="49.5">24 D1</text>
<text x="42.2" y="54.6">A2</text>
<text x="42.2" y="57.1">A3</text>
<text x="42.2" y="59.7">A4</text>
<text x="54.3" y="59.7">20 D5</text>
<text x="54.3" y="57.1">21 D4</text>
<text x="54.3" y="54.6">22 D3</text>
<text x="103.4" y="55.9">A15</text>
<text x="104.4" y="58.4">A7</text>
<text x="42.2" y="62.2">A5</text>
<text x="42.2" y="64.8">A6</text>
<text x="54.3" y="64.8">18 D7</text>
<text x="54.3" y="62.2">19 D6</text>
<text x="73.7" y="63.5">0</text>
<text x="42.2" y="69.8">A8</text>
<text x="42.2" y="67.3">A7</text>
<text x="54.3" y="69.8">16 A11</text>
<text x="54.3" y="67.3">17 A12</text>
<text x="42.2" y="72.4">A9</text>
<text x="54.3" y="72.4">15 A10</text>
<text x="103.1" y="81.3">A0</text>
<text x="103.1" y="83.8">A1</text>
<text x="40.7" y="87.6">RDY</text>
<text x="54.3" y="85.1">40 Reset</text>
<text x="57.1" y="87.6">2</text>
<text x="103.1" y="86.4">A2</text>
<text x="103.1" y="88.9">A3</text>
<text x="151.4" y="88.9">A4</text>
<text x="41.3" y="92.7">IRQ</text>
<text x="43.5" y="90.2">1</text>
<text x="54.3" y="90.2">38 S.O.</text>
<text x="57.1" y="92.7">0</text>
<text x="150.4" y="94">A11</text>
<text x="151.4" y="91.4">A5</text>
<text x="40.2" y="100.3">Sync</text>
<text x="41.2" y="97.8">NMI</text>
<text x="54.3" y="100.3">34 RW</text>
<text x="151.4" y="101.6">A9</text>
<text x="151.4" y="99.1">A3</text>
<text x="151.4" y="96.5">A6</text>
<text x="42.2" y="105.4">A0</text>
<text x="42.2" y="107.9">A1</text>
<text x="54.3" y="107.9">31 D2</text>
<text x="54.3" y="105.4">32 D1</text>
<text x="54.3" y="102.9">33 D0</text>
<text x="151.4" y="104.1">A1</text>
<text x="151.4" y="106.7">A8</text>
<text x="42.2" y="110.5">A2</text>
<text x="42.2" y="113">A3</text>
<text x="54.3" y="113">29 D4</text>
<text x="54.3" y="110.5">30 D3</text>
<text x="42.2" y="115.6">A4</text>
<text x="42.2" y="118.1">A5</text>
<text x="54.3" y="118.1">27 D6</text>
<text x="54.3" y="115.6">28 D5</text>
<text x="42.2" y="120.6">A6</text>
<text x="42.2" y="123.2">A7</text>
<text x="42.2" y="125.7">A8</text>
<text x="54.3" y="125.7">24 A14</text>
<text x="54.3" y="123.2">25 A15</text>
<text x="54.3" y="120.6">26 D7</text>
<text x="41.2" y="130.8">A10</text>
<text x="42.2" y="128.3">A9</text>
<text x="54.3" y="130.8">22 A12</text>
<text x="54.3" y="128.3">23 A13</text>
<text x="41.2" y="133.3">A11</text>
<text x="105.7" y="135.9">A1</text>
<text x="105.7" y="133.3">A0</text>
<text x="126" y="133.3">11D0</text>
<text x="126" y="135.9">12D1</text>
<text x="105.7" y="143.5">A4</text>
<text x="105.7" y="141">A3</text>
<text x="105.7" y="138.4">A2</text>
<text x="126" y="138.4">13D2</text>
<text x="126" y="141">15D3</text>
<text x="126" y="143.5">16D4</text>
<text x="141.5" y="141">A12</text>
<text x="142.5" y="143.5">A7</text>
<text x="154.6" y="143.5">26 CE2</text>
<text x="154.6" y="141">27 WR</text>
<text x="105.7" y="146">A5</text>
<text x="105.7" y="148.6">A6</text>
<text x="126" y="146">17D5</text>
<text x="126" y="148.6">18D6</text>
<text x="142.5" y="148.6">A5</text>
<text x="142.5" y="146">A6</text>
<text x="154.6" y="148.6">24 A9</text>
<text x="154.6" y="146">25 A8</text>
<text x="105.7" y="151.1">A7</text>
<text x="105.7" y="153.7">A8</text>
<text x="126" y="151.1">19D7</text>
<text x="142.5" y="153.7">A3</text>
<text x="142.5" y="151.1">A4</text>
<text x="154.6" y="153.7">22 OE</text>
<text x="154.6" y="151.1">23 A11</text>
<text x="162.8" y="153.7">Reset</text>
<text x="104.7" y="158.7">A10</text>
<text x="104.7" y="161.3">A11</text>
<text x="105.7" y="156.2">A9</text>
<text x="142.5" y="161.3">A0</text>
<text x="142.5" y="158.7">A1</text>
<text x="142.5" y="156.2">A2</text>
<text x="154.6" y="161.3">19 D7</text>
<text x="154.6" y="158.7">20 CE1</text>
<text x="154.6" y="156.2">21 A10</text>
<text x="104.7" y="163.8">A12</text>
<text x="142.5" y="166.4">D1</text>
<text x="142.5" y="163.8">D0</text>
<text x="154.6" y="166.4">17 D5</text>
<text x="154.6" y="163.8">18 D6</text>
<text x="142.5" y="168.9">D2</text>
<text x="154.6" y="171.4">15 D3</text>
<text x="154.6" y="168.9">16 D4</text>
<text x="76.2" y="176.5">A13</text>
</g>
</svg>
